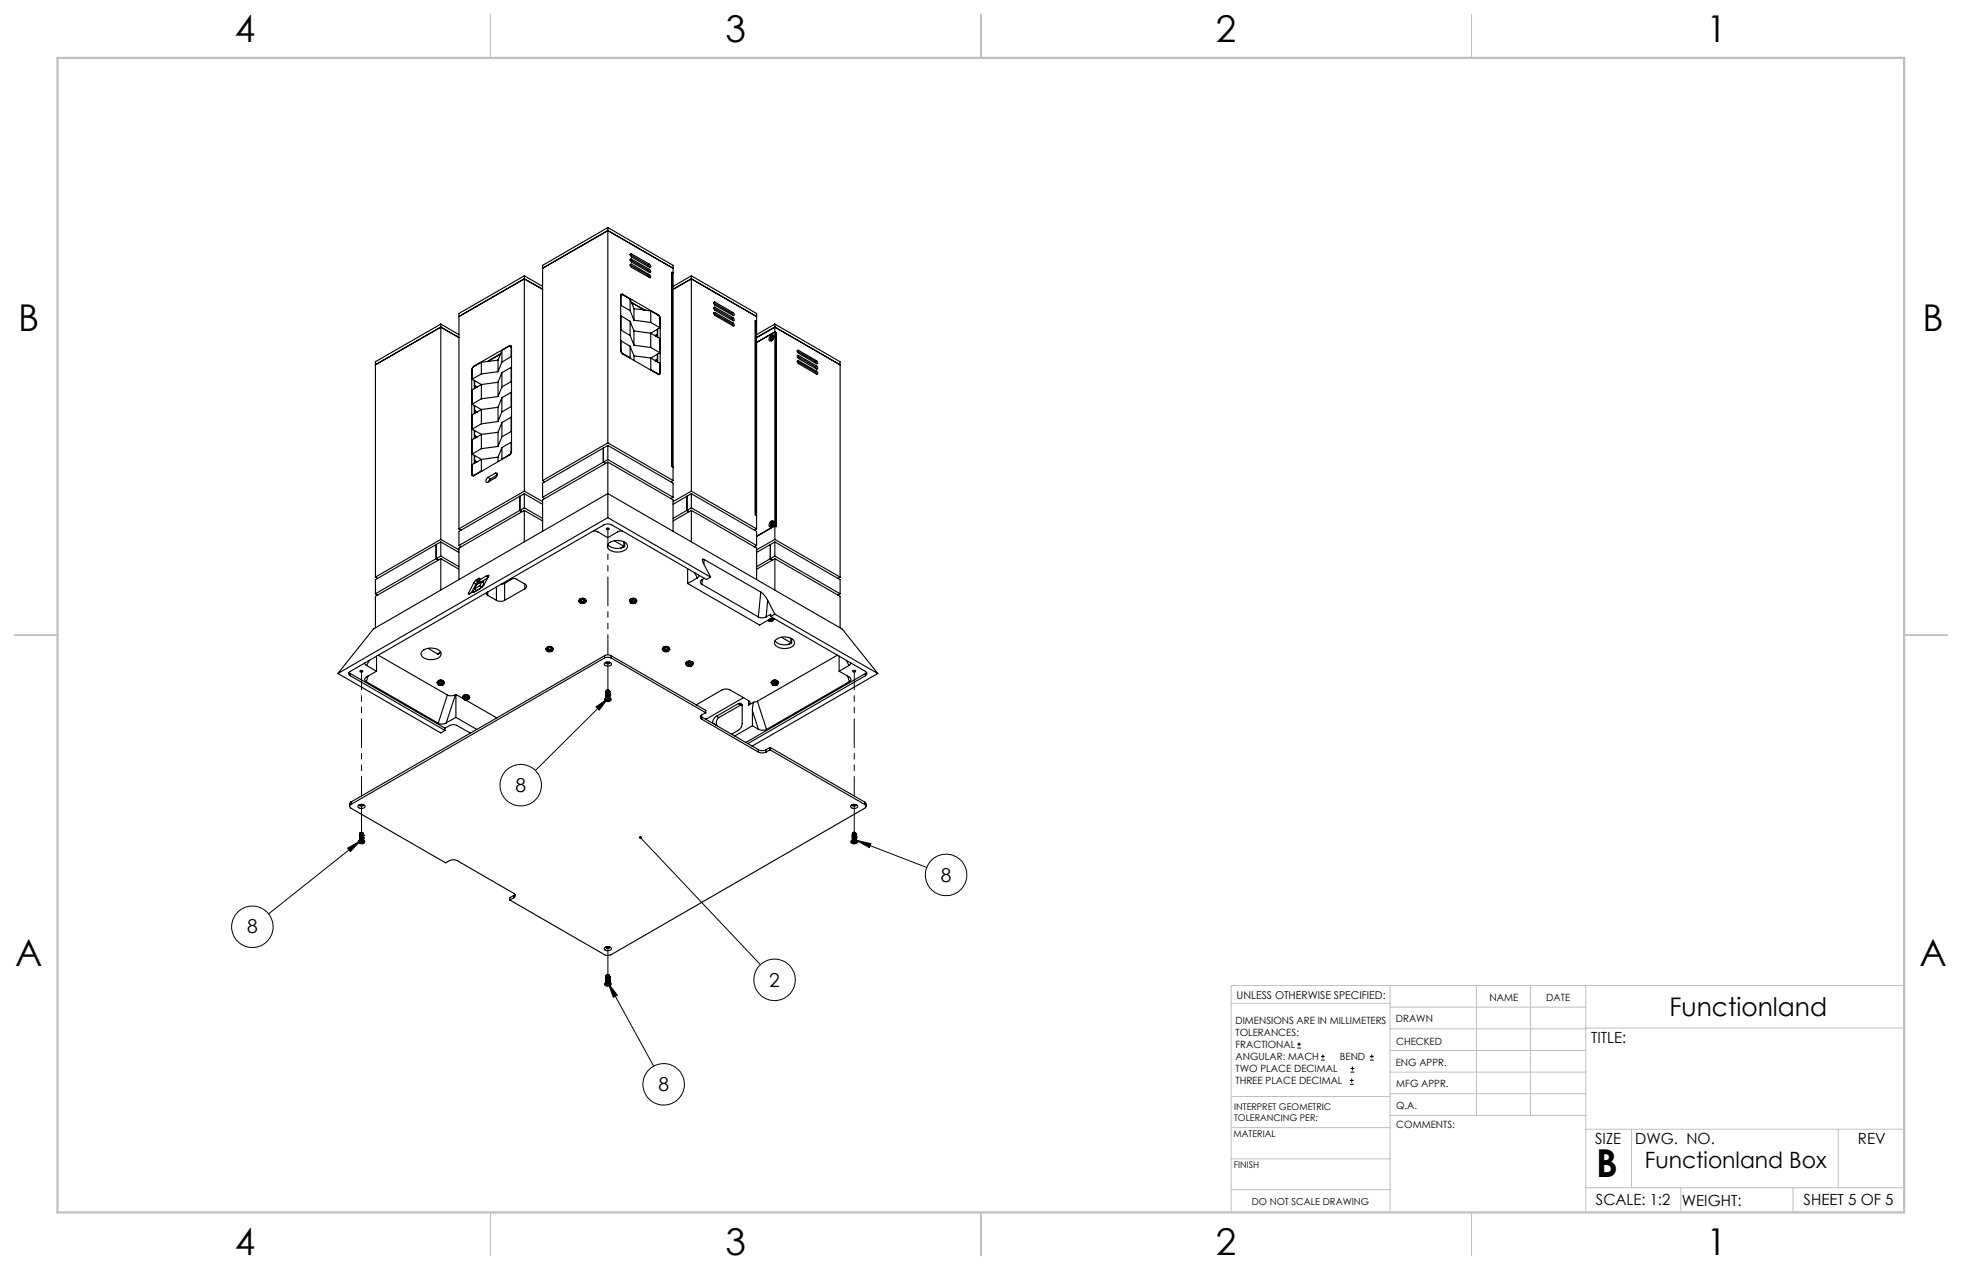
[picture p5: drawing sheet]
<svg xmlns="http://www.w3.org/2000/svg" width="432mm" height="279mm" viewBox="0 0 432 279" stroke-linecap="round" stroke-linejoin="round" font-family="sans-serif">
<g fill="none" stroke="#000" stroke-width=".22">
<path d="M131.2 155.5l2.6-1.8-1.9 2.5zM133.8 153.7l-16 15.8M76.5 186.6l2.8-1.6-2.2 2.4zM79.3 185l-20.2 16M140.9 184.3l26.5 27.9M188.5 184.9l15.5 6M188.5 184.9l3.2 .7-.4 .9zM133.9 216.4l10 18.2M133.9 216.4l2 2.5-.9 .5zM285.5 230.6h.8M285.5 229.7h.8M285.9 229.3v.9"/>
<path d="M290.7 233.2h.8M290.7 232.4h.8M291.1 232v.8M297.1 238.5h.8M297.1 237.7h.8M297.2 235.9h.9M297.2 235.1h.9M297.5 237.3v.8M297.6 234.6v.9M301.5 233.2h.8M301.5 232.4h.8M301.9 232v.8"/>
<circle cx="114.6" cy="172.7" r="4.6"/>
<circle cx="208.2" cy="192.5" r="4.6"/>
<circle cx="55.5" cy="203.9" r="4.6"/>
<circle cx="170.5" cy="215.6" r="4.6"/>
<circle cx="146.1" cy="238.5" r="4.6"/>
</g>
<g fill="none" stroke="#c0c0c0" stroke-width=".22">
<path d="M305.9 216.8v49.9M324.9 216.8v28.6M336.8 216.8v28.6M349 216.8v49.9M419.1 216.8h-148.1v49.9M271 220.7h34.9M305.9 231.1h43.1M305.9 226.3h43.1M305.9 221.6h43.1M305.9 235.9h43.1M349 226.2h70.1M271 255h34.9"/>
<path d="M271 248.1h35M271 241.2h35M305.9 240.6h43.1M306 245.4h43M349 248.4h70.1M359.1 248.4v12.9M404.6 248.4v12.9M271 261.7h34.9M349 261.3h70.1M369.9 261.3v5.4M394.6 261.3v5.4"/>
</g>
<path d="M108 3.2v9.5M215.9 3.2v9.5M323.8 3.2v9.5M3.1 139.7h9.6M419.1 139.7h9.5M108 266.7v9.6M215.9 266.7v9.6M323.8 266.7v9.6" fill="none" stroke="#c0c0c0" stroke-width=".25"/>
<path d="M12.7 12.7h406.4v254h-406.4z" fill="none" stroke="#c0c0c0" stroke-width=".5"/>
<path d="M140.8 183.9l.1 .4-.2-.3a.31 .31 0 0 0 .1 .5 .31 .31 0 0 0 .4-.2 .31 .31 0 0 0-.3-.4zM188.5 184.9l3.2 .7-.4 .9zM133.9 216.4l2 2.5-.9 .5zM76.5 186.6l2.8-1.6-2.2 2.4zM131.2 155.5l2.6-1.8-1.9 2.5z" fill="#000"/>
<g fill="none" stroke="#000" stroke-width=".25">
<path d="M119.4 59l14.4-8.3 14.3 8.3M133.8 50.1l-14.4 8.3v47.3M133.8 50.1v47.3M133.8 50.1l14.3 8.3v1.6M139 55.8l-.3 .2 .3 .5 3.9 2.3M139 57h-.2l-.1 .1 .2 .5 4 2.3M139 58.1h-.2l-.1 .2 .3 .5 3.9 2.3M139 55.8l3.9 2.3M139 57l3.9 2.3M139 58.1l3.9 2.3M139 58.1l-.3 .2 4 2.3M139 57l-.3 .1 4 2.3"/>
<path d="M139 55.8l-.3 .2 4 2.3M142.7 59.4l.2 .5M142.7 58.3l.2 .5M142.9 58.1l.3 .5-.3 .2M142.9 59.3l.3 .5-.1 .2-.2-.1M142.9 59.3l-.2 .1M142.9 58.1l-.2 .2M147.8 60l.3 .1v42.6M97 71.3v47.4M97 71.3l-14.4 8.3v47.4M97 71.3l4 2.3M101 74.3l-4-2.3-14.4 8.3"/>
<path d="M105.9 79.7v2.6M105.9 79.7l-1.5 .9M107.4 79.5l-1.5 .2M109.6 79.2v2.6M109.6 79.2l-2.2 .3M110.1 77.9l-2.7 1.6M110.1 77.9l-.5 1.3M110.2 77.8l-3 1.8M110.5 77.1v2.6M110.5 79.7l-.9 2.1M110.5 77.1l-.4 .8M112.1 76.1a.28 .28 0 0 1 .3-.1 .28 .28 0 0 1 .2 .3v23"/>
<path d="M112.1 76.1l-7.8 4.5M112.1 76.1h.1M112.4 76.2l.2 .1M112.5 76.4a.3 .3 0 0 0-.1-.2 .3 .3 0 0 0-.4 0l-1.5 .9M112.5 76.4v2.1M112.5 78.5l-2 1.2M112.5 78.5h.1M112.5 76.4l.1 .1M115.4 60.7l-14.4 8.3v47.3M115.4 60.7v47.4M115.4 60.7l4 2.3M119.4 63.6l-4-2.3-14.4 8.3"/>
<path d="M136.6 77l.1 .5 .3 .4M136.7 77l.1 .5 .3 .3M136.7 65.1a.25 .25 0 0 1 .1-.3 .25 .25 0 0 1 .3 .1l1.6 .9M136.7 75l2 1.2M136.7 65.1v2.1M136.7 69.5v3.1M136.7 75v2M136.7 75h-.1M136.7 72.6l2 1.2M136.7 69.5l2 1.2M136.7 69.5h-.1M136.7 72.6l-.1 .1"/>
<path d="M136.7 67.2h-.1M136.7 67.2l2 1.1M136.7 77h-.1M136.7 65.1l-.1 .1M136.8 64.8l-.2 .1M137 77.9l7.9 4.5a.26 .26 0 0 0 .3 0 .26 .26 0 0 0 .1-.3M137 64.7a.26 .26 0 0 0-.3 0 .26 .26 0 0 0-.1 .3v12M137 64.7l7.9 4.6M137 64.7l-.1 .1M137.1 77.8l1.6 .9M137.1 77.8l-.1 .1M138.7 65.8v2.5"/>
<path d="M138.7 70.7v3.1M138.7 76.2v2.5M138.7 78.7v.1M138.7 76.2l.8 2.1M138.7 73.8l.8 2.2M138.7 70.7l.8 2.1M138.7 68.3l.8 2.1M138.7 65.8l.3 .8M139 66.5l2.9 1.7M139 66.6h.1M139 66.6l2.7 1.6M139 66.6l.5 1.3"/>
<path d="M139.5 67.9v2.5M139.5 72.8v3.2M139.5 78.3v1M139.5 76l3.7 .4M139.5 78.3l3.7 .5M139.5 72.8l3.7 .5M139.5 70.4l3.7 .5M139.5 67.9l2.2 .3M141.7 68.2h.1M141.7 68.2l1.5 .2M142.7 60.6l.2 .5M142.9 60.4l.3 .5-.1 .2h-.2"/>
<path d="M142.9 60.4l-.2 .2M143.2 78.8l2 1.1v2.1a.25 .25 0 0 1-.1 .3 .25 .25 0 0 1-.3-.1M143.2 76.4l2 1.2M143.2 68.4v2.5M143.2 73.3v3.1M143.2 78.8v2.5M143.2 73.3l2 1.2v3.1M143.2 70.9l2 1.2M143.2 68.4l1.6 .9M144.5 79.3h.2M144.5 73.6v.2M144.5 79.1v.2"/>
<path d="M144.5 73.8l.2 .1M144.5 79.3l-.2 .1M144.5 73.8l-.2 .1M144.7 72.5v1.1M144.7 73.9v.3M144.7 77.9v1.1M144.7 79.3v.3M144.7 79l-.2 .1M144.7 73.6h-.2M144.7 77.9l-1.5 .9M144.7 72.5l-1.5 .8M144.7 79.3l-.3 .2"/>
<path d="M144.7 79l-.5 .3 .3-.2M144.7 73.9l-.3 .1M144.7 73.6l-.5 .2 .3-.2M144.7 72.4v1.8M144.7 77.9v1.8M144.8 69.3l.3 .3 .1 .5M144.9 69.3l.3 .3 .1 .5M144.9 69.3h-.1M145.2 77.6l-.5 .3M145.2 70.1v2M145.2 72.1l-.5 .4M145.3 70.1v12"/>
<path d="M145.3 70.1h-.1M148.1 60l-.3-.1v42.7l.3 .2v2.9M148.1 63.6l4.1-2.3 14.3 8.3M148.1 60v.1M152.2 60.7v47.4M152.2 60.7l14.3 8.3v1.7M152.2 60.7l-4.1 2.3M157.3 66.5l-.2 .1 .2 .5 4 2.3M157.3 67.6l-.2 .2 .1 .4 4.1 2.4M157.3 68.8l-.1-.1-.1 .2 .1 .4 4.1 2.4M157.3 66.5l4 2.3M157.3 68.8l4 2.2"/>
<path d="M157.3 67.6l-.2 .2 3.9 2.3M157.3 66.5l-.2 .1 3.9 2.3M157.3 67.6l4 2.3M157.3 68.8l-.2 .1 3.9 2.3M161 71.2l.3 .5M161 70.1l.3 .5M161 68.9l.3 .5M161.3 68.8l.3 .5-.1 .1h-.2M161.3 69.9l.3 .5-.3 .2M161.3 71l.3 .5-.1 .2h-.2M161.3 71l-.3 .2M161.3 69.9l-.3 .2"/>
<path d="M161.3 68.8l-.3 .1M166.2 70.6l.3 .2v42.5M166.5 74.3l4-2.3 14.4 8.3M166.5 70.7l-.3-.2v42.7l.3 .2v2.9M166.5 70.7h-.1M169.5 74l.6-.3a.79 .79 0 0 1 0 .9 .79 .79 0 0 1-.8 .3v-.4zM169.5 74.7l.1 .1M169.6 74.2v.2M169.6 74.2l.1 .1M169.6 74.4h.1M169.6 74.6l-.1 .1M169.6 74.6h.1"/>
<path d="M169.6 74.4l.2 .1M169.7 74.4l-.1 .2M169.7 74.4l.1 .1M169.7 74.3l.2 .1M169.7 74.6l-.2 .1M169.7 74.3v.1M169.7 74.3l.3 .2M169.8 74.2l-.1 .1M169.8 74.2l.2 .2M169.8 74.5l-.1 .1M169.8 74.5h.1M169.8 74.1v.1"/>
<path d="M169.8 74.1l.1 .1M169.9 74h.1M169.9 74.2l.1 .2M169.9 74l-.1 .1M170 74l-.1 .2M170 74.4l-.1 .1M170.3 74h.1M170.3 74l-.2 .6-.3 .4M170.5 71.3v1.7M170.5 73.1v42.5M170.5 71.3l14.4 8.3v47.4M170.5 73.1l.3 .1"/>
<path d="M170.5 73.1l-4 2.3M170.5 71.3l-4 2.3M170.5 73l.3 .2M170.5 73l-4 2.3M170.8 73.2v42.7l-.3-.2M170.8 73.2h-.1M175.8 78.2a.34 .34 0 0 0-.4 .3 .34 .34 0 0 0 .4 .4l3.9 2.3M175.8 79.4h-.3l.1 .5 4.1 2.4M175.8 77.1h-.3l.1 .5 4.1 2.4M175.8 77.1l3.9 2.3M175.8 79.4l3.9 2.3M175.8 78.2l-.3 .2 3.9 2.3"/>
<path d="M175.8 78.2l3.9 2.3M175.8 79.4l-.3 .1 3.9 2.3M175.8 77.1l-.3 .2 3.9 2.2M179.4 79.5l.3 .5M179.7 79.4l.3 .5-.1 .1h-.2M179.7 79.4l-.3 .1M103.8 81.4v23M103.8 81.4h.1M103.9 99.9l.6 .3M103.9 81.4v2M103.9 94.4l.6 .3M103.9 88.9l.6 .4"/>
<path d="M103.9 83.4l.6 .3M104.3 80.6l-.5 .8M104.3 80.6h.1M104.4 80.6l-.4 .5-.1 .3M104.4 83.7v1.8M104.4 89.2v1.8M104.4 94.7v1.8M104.5 83.7v1.2M104.5 85.2v.2M104.5 89.3v1M104.5 90.7v.2M104.5 94.7v1.1"/>
<path d="M104.5 96.2v.2M104.5 90.3l.1 .2M104.5 95.8l.1 .1M104.5 84.9h.1M104.5 94.7l1.4 .9M104.5 89.3l1.4 .8M104.5 96.2l.2 .1M104.5 95.8l.5 .3-.4-.2M104.5 83.7l1.4 .9M104.5 90.7l.2 .1M104.5 90.3l.5 .4-.4-.2M104.5 85.2l.2 .1"/>
<path d="M104.5 84.9l.5 .3-.4-.3M104.6 85.1l-.1 .1M104.6 84.9v.2M104.6 90.5v.1M104.6 95.9v.2M104.6 90.6l-.1 .1M104.6 96.1l-.1 .1M104.6 96.1l.2 .1M104.6 90.6l.2 .1M104.6 85.1l.2 .1M105.9 98.7l-2 1.2M105.9 84.6v3.1"/>
<path d="M105.9 90.1v3.1M105.9 95.6v3.1M105.9 84.6l-2 1.2v3.1M105.9 90.1l-2 1.2v3.1M105.9 95.6l-2 1.2v3.1M105.9 93.2l-2 1.2M105.9 87.7l-2 1.2M105.9 82.3l-2 1.1M109.6 84.1v3.1M109.6 89.6v3.1M109.6 95.1v3.1M109.6 98.2l-3.7 .5"/>
<path d="M109.6 95.1l-3.7 .5M109.6 92.7l-3.7 .5M109.6 89.6l-3.7 .5M109.6 87.2l-3.7 .5M109.6 84.1l-3.7 .5M109.6 81.8l-3.7 .5M110.5 82v3.1M110.5 87.5v3.1M110.5 93v3.1M110.5 98.5v2.5M110.5 98.5l-.9 2.1M110.5 96.1l-.9 2.1"/>
<path d="M110.5 93l-.9 2.1M110.5 90.6l-.9 2.1M110.5 87.5l-.9 2.1M110.5 85.1l-.9 2.1M110.5 82l-.9 2.1M112.5 99.3l-.1 .4-.4 .4M112.5 97.3l-2 1.2M112.5 80.8v3.2M112.5 86.3v3.1M112.5 91.8v3.1M112.5 97.3v2M112.5 97.3h.1"/>
<path d="M112.5 91.8l-2 1.2M112.5 94.9l-2 1.2M112.5 94.9l.1 .1M112.5 91.8h.1M112.5 86.3l-2 1.2M112.5 89.4l-2 1.2M112.5 86.3l.1 .1M112.5 89.4l.1 .1M112.5 80.8l-2 1.2M112.5 84l-2 1.1M112.5 80.8l.1 .1M112.5 84h.1"/>
<path d="M112.5 99.3h.1M112.6 99.3l-.1 .4-.4 .4M132.8 98.6l-13.4 7.7v3.1M132.8 98.6v3.1M133.8 98v3.1M133.8 98l14.3 8.3v3.1M133.8 97.4l-14.4 8.3M133.8 97.4l14.3 8.3M133.8 98l-1 .6M143 81.3h.2M143.2 81.3l1.6 .9M144.8 82.2l-.1 .1"/>
<path d="M145.1 82.3l-.2 .1M145.3 82.1l-.1 .1M179.4 81.8l.3 .5M179.4 80.7l.3 .5M179.7 80.5a.34 .34 0 0 1 .3 .3 .34 .34 0 0 1-.3 .4M179.7 81.7l.3 .4-.1 .2h-.2M179.7 81.7l-.3 .1M179.7 80.5l-.3 .2M96 119.8l-13.4 7.7v3.1M96 119.8v3.1M97 119.2v3.1M97 118.7l-14.4 8.3"/>
<path d="M97 118.7l4 2.3M97 119.2l-1 .6M97 119.2l4 2.3M101 116.3l.5 .3M103.8 104.4a.28 .28 0 0 0 .1 .3 .28 .28 0 0 0 .4 0M103.8 104.4l.1 .1M104 104.6l.2 .1M104.4 104.5v.1M104.4 100.2v1.8M104.5 100.2v1.1M104.5 101.6v.3M104.5 101.3l.1 .1"/>
<path d="M104.5 100.2l1.4 .9M104.5 101.6l.2 .2M104.5 101.3l.5 .3-.4-.2M104.6 101.4v.2M104.6 101.6h-.1M104.6 101.6l.2 .1M105.9 101.1l-2 1.1v2.1a.28 .28 0 0 0 .1 .3 .28 .28 0 0 0 .4-.1M105.9 103.6l-1.5 .9M105.9 101.1v2.5M106.1 103.6h-.2M107.4 105l.6 .4M108 105.4l-.5 .6"/>
<path d="M109 104.1h.3l.2 .3-.3 .6-1.8 1.1h-.3l-.1-.5 .4-.6M109 104.1l-1.6 .9M109 104.1l.5 .3M109.4 104.5l-1.4 .9M109.6 100.6v1M109.6 100.6l-3.7 .5M110.5 101l-.1 .1M112 100.1l-1.5 .9M112 100.1h.1M112.1 100.1l-7.8 4.6M114.4 109.2l-13.4 7.7v3.1M114.4 109.2v3.1"/>
<path d="M114.4 112.3l.5 .3M114.4 112.3l-13.4 7.7M115.4 112.3l-14.4 8.3v6.9M115.4 108.6v3.1M115.4 112.3v6.9M115.4 112.3l4 2.3M115.4 108.1l-14.4 8.2M115.4 108.1l4 2.2M115.4 108.6l-1 .6M115.4 111.7l-1 .6M115.4 111.7l4 2.4M115.4 108.6l4 2.3"/>
<path d="M119.4 105.7l.5 .3M119.4 109.4l.5 .3M130.6 116.8l1 .2 2.2 1.3 2.1-1.3 1-.2M132.8 101.7l-13.4 7.7M132.8 101.7l.5 .3M133.5 116.3a.28 .28 0 0 1 .3-.1 .28 .28 0 0 1 .2 .3h-.5zM133.8 101.7l-14.4 8.3v6.9M133.8 101.7v12.2M133.8 101.7l14.3 8.3v6.9M133.8 101.1l14.3 8.3M133.8 101.1l-1 .6M133.8 113.9l22.6 13.1"/>
<path d="M133.8 113.9l-59.4 34.3M133.9 119.5a3.1 3.1 0 0 1 4.1 .3 1.11 1.11 0 0 1-1 1.5 2.92 2.92 0 0 1-3.3-.8v-.7zM135.2 119l2.1 1.2M137.3 119.2v1M137.5 119.3v1a3 3 0 0 1-3.7-.5M147.8 102.6l.3 .1M148.1 105.7l-.5 .3M148.1 109.4l-.5 .3M148.1 102.7v.1M151.2 112.3l.5 .3M151.2 109.2v3.1M151.2 109.2l-3.1 1.7"/>
<path d="M151.2 112.3l-3.1 1.8M152.2 112.3l14.3 8.3v6.9M152.2 108.1l14.3 8.2M152.2 111.7l14.3 8.3M152.2 108.6l14.3 8.3v3.1M152.2 111.7l-1 .6M152.2 108.6l-1 .6M152.2 108.6v3.1M152.2 112.3v6.9M152.2 112.3l-4.1 2.3M152.2 108.1l-4.1 2.2M166.2 113.2l.3 .1"/>
<path d="M166.5 113.3h-.1M166.5 116.3l-.5 .3M169.5 115.6h.1M169.5 119.8v3.1M169.6 115.1v.2M169.6 115.1h.2M169.6 115.1l.1 .1M169.6 115.3h.1M169.6 115.5l-.1 .1M169.6 115.5h.1M169.6 115.3l.2 .1M169.7 115.3l-.1 .2"/>
<path d="M169.7 115.3l.1 .1M169.7 115.1l.2 .2M169.7 114.7l.4-.2a.8 .8 0 0 1 .1 1 .8 .8 0 0 1-.9 .3v-.7zM169.7 115.2v.1M169.7 115.2l.2 .1M169.8 115.1l.2 .2M169.8 115.4l-.3 .2M169.8 115v.1M169.8 115h.1M169.9 114.8l.1 .1M169.9 114.8l-.1 .2M169.9 115.3h.1"/>
<path d="M170 114.9l-.1 .2 .1 .2M170 115.3l-.2 .1M170.3 114.9h.1M170.3 114.9l-.2 .6-.3 .4M170.5 115.7v3M170.5 119.2v3.1M170.5 118.7l14.4 8.3M170.5 115.6l.2 .3M170.5 119.2l-4 2.3M170.5 119.2l14.4 8.3v3.1M170.5 115.6l-4 2.4M170.5 115.7l-4 2.3"/>
<path d="M170.5 118.7l-4 2.3M82.6 127l.5 .2M82.6 130.6l.5 .3M96 122.9l.5 .3M96 122.9l-13.4 7.7M97 122.9l-14.4 8.3v6.9M97 122.9v6.9M97 122.9l4 2.3M97 122.3l-1 .6M97 122.3l4 2.4M101 120l.5 .3M103.1 130.5l.2 .2"/>
<path d="M104.1 130.1l.1 .2 .2-.1M104.1 130.1l.2 .2M104.2 130l-.8 .6-.3 .1v-.2M104.2 130l-.1 .1M104.2 130l.2 .2M104.3 130.2h.1M104.3 128.1l-1.2 2.4M104.3 128.1l.4 .5M104.7 128.6l-.9 1.8M104.7 127.7l-.4 .4M104.7 127.7l.4 .4M105 127.5l-.3 .2"/>
<path d="M105 127.5l.3 .4M105.1 128.1l-.4 .5M105.3 127.9l-.2 .2M105.3 127.2l-.3 .3M105.3 128.4l.2-.3-.4 .2v.2M105.3 127.2h.2M105.3 127.2l.2 .3M105.5 127.2l.1 .2-.2 .2M105.5 127.2l.1 .2M105.6 127.8l-.3 .1M105.6 128.9l.3 .4M105.6 128.9l-1.1 .6"/>
<path d="M105.8 129.4l-1.4 .8M105.8 129.4l-1 .6-.3-.5M106.1 127.9l.4 .4-.5 .9M106.1 127.9l-.5 1M106.1 127.9l-1.1 .7-.5 .9M106.2 128l.3-.1-.2 .2M107 126.7l-1.6 .9M107 126.7l.4 .4M107.1 130.4l.1 .3M107.2 130.7l.2 .3M107.2 130.3v.4M107.2 126.6l-.2 .1"/>
<path d="M107.2 126.6l.3 .3M107.3 127.2l-1.5 .9-.4-.5M107.4 131l1.9 1.1M107.4 130.2v.8M107.5 126.6l.1 .1-1.1 2.1-.7 .6M107.5 126.6h-.3M107.5 126.6l.1 .1M109.3 132.1a2.02 2.02 0 0 0 1.8 0M109.3 129.1v3M111.1 128.3l-.9 .3M111.1 128.3v3.8M112.5 127.2l1 .1 2 1.2"/>
<path d="M112.9 127.2l-1.8 1.1M115.5 128.5a.55 .55 0 0 1 .4 .5 .55 .55 0 0 1-.4 .5M115.5 129.5l-4.4 2.6M115.5 128.5v1M127.5 131.9a.9 .9 0 0 1 1.5 .4 .95 .95 0 0 0-1.6 0zM127.5 132.2l.7-.3a.54 .54 0 0 1 .7 .6l-.6 .3a.66 .66 0 0 1-.8-.6zM127.7 131.8l.5-.2 .6 .2M127.9 132.5h.1M127.9 132.7h.2M127.9 132.2l.3 .2M127.9 132.2l-.2 .1 .2 .2M127.9 132.5l-.2 .1 .2 .1"/>
<path d="M127.9 132.2v.3M128 132.3h.1M128 132.2l-.1 .3M128 132.3l-.1 .4M128.1 132.3v.4M128.1 132.7h.1M128.2 132.7h.1M128.2 132.4v.3M128.3 132.7h.2M128.3 132.3l-.1 .1M128.3 132.3v.4M128.4 132.3h.1"/>
<path d="M128.4 132.3l.1 .4M128.4 132.2l.1 .3M128.5 132.5l.2 .1-.2 .1M128.5 132.2l.2 .1-.2 .2M128.5 132.2l-.2 .1M128.5 132.2v.3M128.5 132.5h.1M137.3 120.2l-.7 .4M138.6 131.9a.87 .87 0 0 1 1.5 .4 .92 .92 0 0 0-1.6 0zM138.6 132.2l.7-.3a.54 .54 0 0 1 .8 .6l-.6 .3a.65 .65 0 0 1-.9-.6zM138.8 131.8l.5-.2 .6 .2M139 132.5h.1"/>
<path d="M139 132.2v.3M139.1 132.7h.1M139.1 132.5l-.2 .1 .2 .1M139.1 132.3h.1M139.1 132.2v.3M139.1 132.3v.4M139.2 132.3h-.1M139.2 132.3v.4M139.2 132.7h.1M139.3 132.7h.2M139.3 132.4l-.3-.2-.1 .1 .1 .2M139.3 132.4v.3"/>
<path d="M139.5 132.7h.1M139.5 132.3l-.2 .1M139.5 132.3v.4M139.5 132.3h.1M139.6 132.3h.1M139.6 132.3v.4M139.6 132.2v.3M139.6 132.5l.2 .1-.2 .1M139.6 132.2l.2 .1-.1 .2M139.6 132.2l-.1 .1M139.6 132.2l.1 .3M139.7 132.5h-.1"/>
<path d="M151.3 128.4l15.9 9.1 2.1-1.2 1-.2a.71 .71 0 0 1-1.1 .5l-.1-.1M151.3 125.1v3.3M152.9 126l.6 1.1M153.5 127.1l-2.2 1.3M153.9 126.6l-.4 .5M154.5 128.6l12.4 7.1M154.6 127.5l-.1 1.1M155 123.1l-.4-.1 .1 .6 1.7 3.4M155 123.1l12.4 7.1M155 123.1l-.1 .9M155 127.2l-.5 .4a.52 .52 0 0 0-.4 .5 .52 .52 0 0 0 .4 .5M156.4 127l-.9 .5-20.9-12a1.8 1.8 0 0 0-1.7 0l-55.8 32.2a.5 .5 0 0 0-.4 .5 .5 .5 0 0 0 .4 .5"/>
<path d="M166.5 120l-.5 .3M166.9 135.7a1.87 1.87 0 0 0 1.7 0M167.4 130.2l.8 .8 .7 1.1M167.4 130.2l-.5 5.5M168.9 132.1l1.6 3M168.9 132.1l-.3 3.6M169 136.5h.1M169.1 136.5l.2 .1M169.3 136.3v.1M169.3 136.3h.1M169.3 136.6h.2M169.3 136.4l-.2 .1"/>
<path d="M169.3 136.3v.3M169.5 136.6h.1M169.5 122.9l.5 .3M169.5 122.9l-3 1.8M169.6 136.6h.1M169.6 136.2h-.1v.4M169.6 136.2v.4M169.6 135.6l20.9 12.1a.52 .52 0 0 1 .3 .5 .52 .52 0 0 1-.3 .5M169.6 135.6v-.5l-1 .6M169.7 136.6h.2M169.7 136.2h-.1M169.7 136.2v.4"/>
<path d="M169.7 136.2h.1M169.8 136.1l-.1 .1M169.8 136.2l.1 .4M169.8 136.2h.1M169.9 136.4l.1 .1-.1 .1M169.9 136.3v.1M169.9 136.3v-.2v.3M169.9 136.1l.1 .1-.1 .1M170.4 136.1h.1M170.5 122.9v6.9M170.5 122.9l14.4 8.3v6.9M170.5 122.3l-1 .6"/>
<path d="M170.5 122.3l14.4 8.3M170.5 122.9l-4 2.3M170.5 135.1l22.7 13.1M170.5 135.1l-.9 .5M184.9 130.6l-.5 .3M184.9 127l-.5 .2M74.4 148.2l7.8-9.8 51.6-29.8 51.5 29.8 7.9 9.8M74.4 148.2l22.6 13.1 .9-.6M76.8 147.9l.3 .3M77.1 148.7l20.8 12M77.1 148.2l20.8 12M77.1 148.2v.5"/>
<path d="M79.2 147.6a.29 .29 0 0 1 .4-.1 .29 .29 0 0 1 .2 .3h-.5zM80.3 145.8l.4 .6M80.6 150l15.8 9.1M80.7 146.4l2.2 1.3M81 148.7l-.4 1.3M81.3 145.3l-.6 1.1M82.9 147.7l-2.2 1.2a.57 .57 0 0 0-.4 .5 .57 .57 0 0 0 .3 .6M82.9 144.4v3.3M83.3 144.1l15.2 8.8M93 143.2a2.97 2.97 0 0 1 4 .3 1.11 1.11 0 0 1-1 1.5 2.88 2.88 0 0 1-3.3-.8l-.1-.3zM94.2 142.6l2.1 1.3 .7-.4M96.3 150a.86 .86 0 0 1 .8-.4 .86 .86 0 0 1 .7 .6 .92 .92 0 0 0-1.6 0z"/>
<path d="M96.5 150.7h1M96.5 149.7l.5-.1 .6 .2M96.5 150.7l-.2-.2a.69 .69 0 0 1 .7-.6 .69 .69 0 0 1 .7 .6l-.2 .2M96.5 150.6l.2 .1M96.5 149.8h.1M96.7 150.5v.1M96.7 150.2v.3M96.7 150.7h.2M96.7 150.6h-.2M96.7 150.3h.1M96.8 150.2l-.1 .4M96.8 150.3l-.1 .4"/>
<path d="M96.8 150.3h.1M96.9 150.3v.4M97 143.4l-.6 .5v-.1M97 150.7h-.1M97 150.7h.1M97 150.4l-.3-.2-.2 .1 .2 .2M97 150.4v.3M97.1 150.7h.2M97.1 150.3v.4M97.2 150.3h.1M97.2 150.2l.1 .4M97.2 150.3l.1 .4"/>
<path d="M97.3 150.2l.2 .1-.2 .2M97.3 150.2l-.3 .2M97.3 150.6h.2M97.3 150.2v.3M97.3 150.5v.1M97.5 150.6l-.2 .1M98.2 159a1.89 1.89 0 0 1-1.8 .1M98.5 152.9l-2.1 6.2M100.2 152.9l-.8 .2-.9-.2M100.2 152.9l-2 6.1M100.3 157.8l-2.1 1.2M100.3 157.8l4.7 2.7"/>
<path d="M100.3 152.8l1.5 .8M100.3 152.8l-.1 .1M100.3 152.8v5M102 153l.6-.1a.64 .64 0 0 1 .8 .6 .92 .92 0 0 0-1.6 0zM102 153.2l.6-.1a.67 .67 0 0 1 .7 .5 .89 .89 0 0 1-1.5 0zM102.1 152.9l.5-.1 .6 .2M102.1 153h.1M102.2 153.7l.1 .1M102.3 153.4l-.1 .3M102.3 154h.2M102.3 153.4l.3 .2M102.3 153.4l-.2 .1 .1 .2"/>
<path d="M102.3 153.8h-.2l.2 .2M102.3 153.5v.1M102.3 153.4v.4M102.3 153.6v.4M102.4 153.5l-.1 .1M102.4 153.6l.1 .4M102.4 154l6.9 3.9M102.6 153.9l-.1 .1M102.6 153.9l.1 .1M102.6 153.6v.3M102.7 154h.1M102.7 153.6l.2-.2 .1 .1-.1 .2"/>
<path d="M102.7 153.6h-.1M102.7 153.6v.4M102.7 153.5l.1 .1M102.8 153.4v.4M102.8 153.6v.4M102.8 153.8h.2l-.2 .2M102.8 153.5v.1M102.9 153.4v.3M102.9 153.7l-.1 .1M120.2 142.6a.87 .87 0 0 1 1.5 .3 .92 .92 0 0 0-1.5 0zM120.3 142.8l.4-.3 .8 .1a.49 .49 0 0 1 0 .6 .49 .49 0 0 1-.5 .2 .58 .58 0 0 1-.7-.6zM120.4 142.3l.6-.1 .5 .2"/>
<path d="M120.5 142.3l-.1 .1M120.7 143.1v.1M120.7 142.8v.3M120.7 143.3h.2M120.7 142.8l.3 .2M120.7 142.8l-.2 .1 .2 .2M120.7 143.2h-.2l.2 .1M120.7 142.9h.1M120.7 142.8v.4M120.7 142.9v.4M120.8 142.9h-.1M120.8 142.9l.1 .4"/>
<path d="M120.9 143.3h.1M121 143.3h.1M121 143v.3M121.1 143.3h.1M121.1 142.9l-.1 .1M121.1 142.9v.4M121.1 142.9h.1M121.2 142.8v.4M121.2 142.9v.4M121.2 142.9h.1M121.2 143.2h.2l-.2 .1M121.2 142.8l.2 .1-.1 .2"/>
<path d="M121.2 142.8l-.1 .1M121.2 142.8l.1 .3M121.3 143.1l-.1 .1M133 145.9l.5-.2h.6l.5 .4a.95 .95 0 0 1-1.6 0zM133.1 144.7l.5-.1 .9 .1M133.1 144.3a1.5 1.5 0 0 1 1.4 0M133.1 144.7l-55.9 32.3M133.1 144.3v.4M133.1 144.3l-55.9 32.2M133.1 153.7l.8-.2a.55 .55 0 0 1 .6 .5 .85 .85 0 0 1-1.5-.2zM133.2 153.6l.5-.2 .6 .2M133.4 153.1h.1"/>
<path d="M133.4 153h.1M133.4 152.6h.1M133.4 152.2h.1M133.4 145.7l.4 .1 .4-.1a.41 .41 0 0 1-.4 .4 .41 .41 0 0 1-.4-.4zM133.4 152.3v.1M133.4 152.5h.1M133.4 152.7v.1M133.4 153.9h.1M133.4 152.2a.43 .43 0 0 1 .4-.2 .43 .43 0 0 1 .4 .2l-.1 .1M133.4 152.7a.43 .43 0 0 1 .8 .1 .43 .43 0 0 0-.4-.2 .43 .43 0 0 0-.4 .3zM133.4 152.3a.43 .43 0 0 1 .8 .1 .44 .44 0 0 0-.8 .1zM133.4 152.2a.45 .45 0 0 1 .8 .1 .43 .43 0 0 0-.4-.2 .43 .43 0 0 0-.4 .3z"/>
<path d="M133.5 153.5a.36 .36 0 0 1 .3-.3 .36 .36 0 0 1 .3 .3M133.5 151.9h.1M133.5 153.9l.1 .1M133.5 153.8l-.1 .1M133.5 151.9l-.1 .3M133.5 151.9a.32 .32 0 0 1 .4-.1 .32 .32 0 0 1 .2 .3M133.5 151.9l-.1 .1M133.5 153.8h.2M133.5 153.8v.1M133.6 151.8h.1M133.6 151.8l.4 .1M133.6 151.8h.2l-.3 .1"/>
<path d="M133.6 153.8l.1 .3M133.6 154l.1 .1M133.6 151.8v.1M133.7 154.1l.1 .1M133.7 154h.1M133.7 153.7v.1M133.7 154l.1 .2M133.8 153.7h.1l.1 .2M133.8 153.7l-.1 .3M133.8 153.7v.4M133.8 154.1v.1M133.8 154v.1"/>
<path d="M133.8 154h.4M133.9 153.7l-.1 .3M134 153.9l.2 .1M134 153.9v.1M134.1 153.4a.34 .34 0 0 0-.4-.3 .34 .34 0 0 0-.2 .5M134.2 152.2h.1M134.2 152.5h.1M134.2 152.7h.1M134.2 152.9h.1M134.2 153.1h.1M134.2 153.2a.43 .43 0 0 0-.4-.2 .43 .43 0 0 0-.4 .3 .36 .36 0 0 1 .4-.3 .36 .36 0 0 1 .3 .3M134.2 153.1a.46 .46 0 0 0-.8 0"/>
<path d="M134.2 152.9a.46 .46 0 0 0-.8 .1M134.2 152.7a.43 .43 0 0 0-.4-.2 .43 .43 0 0 0-.4 .3M134.2 152.5a.46 .46 0 0 0-.8 .1M134.2 152.2a.43 .43 0 0 0-.4-.3 .43 .43 0 0 0-.4 .3M134.2 153.1a.43 .43 0 0 0-.4-.2 .43 .43 0 0 0-.4 .2M134.2 153.3a.39 .39 0 0 0-.5-.2 .39 .39 0 0 0-.3 .4M134.2 153.3v.1M134.2 153.9v.1M134.5 144.7l20.8 12.1M134.5 144.3v.4M134.5 144.3l20.8 12v.5M145.8 142.6a.9 .9 0 0 1 1.6 .3 .95 .95 0 0 0-1.6 0z"/>
<path d="M145.9 142.8l.7-.3 .5 .1a.43 .43 0 0 1 .1 .5 .43 .43 0 0 1-.5 .3 .62 .62 0 0 1-.8-.6zM146.1 142.4l.5-.2 .5 .2M146.3 143.1v.1M146.3 143.3h.2M146.3 142.8l.2 .1M146.3 142.8l-.2 .1 .2 .2M146.3 143.2h-.2l.2 .1M146.3 142.8v.3M146.3 142.9h.1M146.3 142.8v.4M146.4 142.9l-.1 .4M146.4 142.9h.1"/>
<path d="M146.5 143.3h.1M146.5 142.9l.1 .1M146.5 142.9v.4M146.6 143.3h.1M146.6 143v.3M146.7 143.3h.2M146.7 142.9v.4M146.8 142.9h.1M146.8 142.9l.1 .4M146.8 142.8l.1 .4M146.9 143.2h.2l-.2 .1M146.9 142.8l.2 .1-.2 .2"/>
<path d="M146.9 142.8l-.3 .2M146.9 142.8v.3M146.9 143.1v.1M151 145.8a.9 .9 0 0 1 1.5 .3 .92 .92 0 0 0-1.6 0zM151 146a.77 .77 0 0 1 .8-.3 .77 .77 0 0 1 .6 .6l-.6 .3a.62 .62 0 0 1-.8-.6zM151.2 145.6l.5-.2 .6 .2M151.2 145.6h.1M151.4 146.3v.1M151.4 146.5h.2M151.4 146l.2 .2M151.4 146l-.2 .1 .2 .2M151.4 146.4h-.2l.2 .1"/>
<path d="M151.4 146v.3M151.4 146.1l.1 .1M151.4 146v.4M151.5 146.2l-.1 .3M151.6 146.1l-.1 .1M151.6 146.5h.1M151.6 146.2h.1M151.6 146.2v.3M151.7 146.5h.1M151.7 146.2l.4-.2 .1 .1-.2 .2M151.7 146.2v.3M151.8 146.5h.2"/>
<path d="M151.9 146.2l-.1 .3M151.9 146l.1 .4M151.9 146.2l.1 .3M152 146.4h.2l-.2 .1M152 146.1l-.1 .1M152 146.3v.1M152 146v.3M152.3 145.6l.3 .1-.1 .3M154.2 157.5l.3 .3M154.5 158.3l12.4 7.2M154.5 157.8v.5M154.5 157.8l12.4 7.1"/>
<path d="M155.3 156.8l-.8 .5a.52 .52 0 0 0-.4 .5 .52 .52 0 0 0 .4 .5M155.4 158.2l-.1 .1M155.4 158.2v.1M156.8 159v.1M156.8 159l.9 .6M157.7 157.6a1.88 1.88 0 0 0-.9 1.4M157.7 157.6l.5 .3M157.7 159.6l.1 .1M158.2 157.9a1.61 1.61 0 0 0-.5 1.7M162.5 154.8a.51 .51 0 0 1 .6-.1 .51 .51 0 0 1 .2 .6v3.9a1.87 1.87 0 0 1-.8 1.5l-1.5 .8M162.5 154.8l-4.8 2.8M162.5 154.8l.5 .3"/>
<path d="M163 155.1l-4.8 2.8M163.3 155l-.3 .1M163.6 153.5l-8.2 4.7M164.7 154.1a.52 .52 0 0 1 .4 .5 .52 .52 0 0 1-.4 .5M164.7 154.1l-4.1-2.3a2.12 2.12 0 0 0-1.7 0l-5.7 3.3M164.7 154.1v1M165.6 159.7l-3.9 2.2M165.6 159.7l1.3 .7M165.6 156.4l1.3 4M165.6 156.4v3.3M165.9 154.5l-.3 1.9M165.9 154.5l-1.2 .6"/>
<path d="M166.7 154.3l-.8 .2M166.7 154.3l2 6.2M169.8 150a.88 .88 0 0 1 .9-.4 .88 .88 0 0 1 .6 .6 .95 .95 0 0 0-1.6 0zM170 150.7h1M170 149.7l.5-.1 .6 .2M170 150.6l.3 .1M170 150.7l-.2-.3a.86 .86 0 0 1 1.5 0l-.3 .3M170.1 149.8h-.1M170.2 150.5l.1 .1M170.3 150.6h.1M170.2 150.6h-.2M170.3 150.7h.1"/>
<path d="M170.3 150.2l.2 .2M170.3 150.2l-.3 .1 .2 .2M170.3 150.2l-.1 .3M170.3 150.3h.1M170.3 150.2v.4M170.3 150.3v.4M170.4 150.3h-.1M170.4 150.3v.4M170.5 150.7h-.1M170.5 150.7h.1M170.5 150.4v.3M170.6 150.7h.2"/>
<path d="M170.7 150.3l-.1 .4M170.7 150.3h.1M170.7 140.8a3 3 0 0 1 4.1 .3 1.34 1.34 0 0 1-1.6 1.5 2.68 2.68 0 0 1-2.7-.9v-.6zM170.8 150.3h.1M170.8 150.2v.4M170.8 150.3v.4M170.8 150.2l.2 .1-.1 .2M170.8 150.2l-.3 .2M170.8 150.2l.1 .3M170.9 150.6h.1M170.9 150.5l-.1 .1M171 150.6l-.2 .1"/>
<path d="M172 140.2l2.1 1.2M174.1 141.4l-.7 .4M174.1 140.4v1M174.2 140.5v1a3.1 3.1 0 0 1-3.6-.5M184.3 144.1l-17.6 10.2M184.7 147.7l2.1 1.2a.57 .57 0 0 1 .5 .5 .57 .57 0 0 1-.4 .6M184.7 144.4v3.3M186.3 145.3l.5 1.1M186.5 148.7l.4 1.3M186.8 146.4l-2.1 1.3M186.9 150l-18.2 10.5M187.3 145.8l-.1 .3-.4 .3"/>
<path d="M187.7 147.6a.29 .29 0 0 1 .3-.1 .29 .29 0 0 1 .2 .3h-.5zM190.5 148.2l-26.4 15.1M190.5 148.7l-25.9 14.9M190.5 148.2v.5M190.7 147.9l-.2 .3M193.2 148.2l-27.7 15.9M77.2 177a.43 .43 0 0 0-.3 .4 .43 .43 0 0 0 .3 .4l20.9 12 .8-.5a2.12 2.12 0 0 1 1.7 0l12.5 7.2a.52 .52 0 0 1 .3 .5 .52 .52 0 0 1-.3 .5M77.2 176.5l-.3 .3v.6M77.2 176.5v.5M78.8 177.2l.8-.2a.67 .67 0 0 1 .8 .4 .95 .95 0 0 1-1.7 0zM79.2 177l.2 .1 .5-.1a.39 .39 0 0 1-.3 .3 .39 .39 0 0 1-.4-.3zM97.9 160.2l1.2-.7h1.2l3.2 1.8"/>
<path d="M97.9 160.2v.5M166.9 165.5a1.8 1.8 0 0 0 1.7 0M166.9 164.9a1.8 1.8 0 0 0 1.7 0M166.9 160.4a2.19 2.19 0 0 0 1.8 .1M166.9 164.9v.6M168.6 164.9v.6M169.5 165l20.8 12M169.5 165l-.9 .5M169.5 164.4v.6M169.5 164.4l20.8 12.1M169.5 164.4l-.9 .5M187.3 177.2l.7-.2a.56 .56 0 0 1 .7 .6l-.4 .2h-.6l-.4-.2z"/>
<path d="M187.6 177l.2 .1 .6-.1a.39 .39 0 0 1-.4 .3 .39 .39 0 0 1-.4-.3zM190.3 177a.43 .43 0 0 1 .3 .4 .43 .43 0 0 1-.3 .4l-55.8 32.2a1.5 1.5 0 0 1-1.4 0l-20.9-12M190.3 176.5l.3 .4v.5M190.3 176.5v.5M78.8 185l.8-.2 .7 .3a.77 .77 0 0 1-.7 .6 .77 .77 0 0 1-.8-.5zM79.2 184.6h.1M79.2 184.3h.1M79.2 184.1h.1M79.2 183.9h.1M79.2 183.7h.1M79.2 183.6h.1M79.2 184h.1"/>
<path d="M79.2 184.4h.1M79.2 184.4a.43 .43 0 0 1 .7 .1 .43 .43 0 0 0-.4-.2 .43 .43 0 0 0-.3 .2zM79.2 183.9a.43 .43 0 0 1 .7 0 .43 .43 0 0 0-.4-.2 .43 .43 0 0 0-.3 .3zM79.2 183.3a.33 .33 0 0 1 .4-.2 .33 .33 0 0 1 .2 .5l.1-.1a.37 .37 0 0 0-.4-.3 .37 .37 0 0 0-.3 .3zM79.3 183.9h.4l.2 .2a.44 .44 0 0 0-.7 0zM79.3 183.4l.4-.1 .2 .3a.43 .43 0 0 0-.4-.3 .43 .43 0 0 0-.3 .3zM79.3 185.3v.1M79.3 185.3h-.1l.1 .1M79.3 183.2h.5M79.3 185.1l.1 .1M79.3 185v.1M79.4 185.2l-.1 .1"/>
<path d="M79.4 185.2v-.1v.2M79.4 185.3l-.1 .1M79.4 183.5l-.2 .2M79.4 183.6l-.2 .2M79.4 183.7l-.2 .2M79.4 183.9l-.2 .1M79.4 184l-.2 .2M79.4 184.1l-.2 .2M79.4 184.3l-.2 .1M79.4 184.4l-.2 .2M79.5 184.6l.4 .1M79.5 184.6l.3 .1h-.1"/>
<path d="M79.5 184.6l.2 .1M79.6 185.1l-.4-.1 .1 .1M79.6 185.3h-.2M79.6 185.3h.1M79.6 185.1v.2M79.7 185.3l.1 .1M79.7 185.1h.2l-.2 .1M79.7 185.2l.1 .1M79.7 185.1h-.1M79.7 185.1v.1M79.7 185.1v.2M79.7 184.7h-.4l-.3 .2"/>
<path d="M79.7 184.7l.4 .2M79.8 185.3h.1l-.1 .1M79.8 185v.1M79.8 185.3v.1M79.8 184.6l.1 .1M79.9 183.3l-.1-.1a.38 .38 0 0 0-.6 .2M79.9 183.7h.1M79.9 183.8h.1M79.9 184.2h.1M79.9 184.3h.1M79.9 184.6h.1M79.9 184.6a.41 .41 0 0 0-.4-.2 .41 .41 0 0 0-.3 .3"/>
<path d="M79.9 184.3a.43 .43 0 0 0-.4-.2 .43 .43 0 0 0-.3 .3M79.9 184.2a.47 .47 0 0 0-.7 .1M79.9 183.8a.47 .47 0 0 0-.7 .1M79.9 183.7a.47 .47 0 0 0-.7 0M79.9 183.7a.43 .43 0 0 0-.4-.3 .43 .43 0 0 0-.3 .3M79.9 184.3a.44 .44 0 0 0-.7 .1M79.9 184.6a.43 .43 0 0 0-.4-.2 .43 .43 0 0 0-.3 .2M79.9 184.7v.1M113.1 197.5l-.9 .5M113.1 197v.5M113.1 197l-.9 .5v.5M113.3 196.8l-.2 .2"/>
<path d="M187.3 185l.8-.2a.56 .56 0 0 1 .6 .5 .85 .85 0 0 1-1.4-.2zM187.5 184.9l.4-.3 .6 .3M187.5 185.2h.2M187.6 184.6h.1M187.6 184.4h.1M187.6 184h.1M187.6 183.9h.1M187.6 183.7h.1M187.6 183.5h.1M187.6 183.8h.1M187.6 184.1v.1M187.6 184.3h.1"/>
<path d="M187.6 185.2h-.1M187.6 183.5a.43 .43 0 0 1 .4-.2 .43 .43 0 0 1 .4 .2l-.1 .1M187.6 184.3l.5-.2 .3 .3a.46 .46 0 0 0-.8 0zM187.6 183.9v.1a.45 .45 0 0 1 .8 0l-.2-.2zM187.6 183.8a.43 .43 0 0 1 .8 .1 .44 .44 0 0 0-.8 0zM187.7 184.8v-.2a.36 .36 0 0 1 .6 .2M187.7 183.2h.1M187.7 185.2h.2M187.7 185.1v.1M187.7 183.2l-.1 .3M187.7 183.2h.4l.2 .2M187.7 183.2l-.1 .1"/>
<path d="M187.8 183.2h.4M187.9 185.1v.4h.1M187.9 183.1l-.1 .1M187.9 183.1h.2l-.4 .1M187.9 185.1l-.4 .1M187.9 185.2h.1M187.9 185.1v.2M188 185.2v.3M188 185h.1M188 185l-.1 .1M188 185v.2M188 185v.3"/>
<path d="M188 185.3v.2M188.1 185.3h-.1M188.1 185.3h.3M188.1 185v.3M188.1 185l.1 .2M188.1 185v.1M188.2 185.2v.1M188.2 185.2l.2 .1M188.3 184.7a.36 .36 0 0 0-.4-.3 .36 .36 0 0 0-.3 .5M188.4 183.6h.1M188.4 184h.1M188.4 184.1h.1"/>
<path d="M188.4 184.4h.1M188.4 184.5h.1M188.4 184.5a.46 .46 0 0 0-.8 .1M188.4 184.3a.43 .43 0 0 0-.4-.3 .43 .43 0 0 0-.4 .3 .41 .41 0 0 1 .4-.3 .41 .41 0 0 1 .4 .3l-.1 .1M188.4 184.1a.43 .43 0 0 0-.4-.2 .43 .43 0 0 0-.4 .3M188.4 183.7a.43 .43 0 0 0-.4-.2 .43 .43 0 0 0-.4 .3M188.4 183.6a.46 .46 0 0 0-.8 .1M188.4 183.5a.41 .41 0 0 0-.4-.3 .41 .41 0 0 0-.4 .3M188.4 183.7a.46 .46 0 0 0-.8 .1M188.4 184.1a.44 .44 0 0 0-.8 0M188.4 184.6a.39 .39 0 0 0-.4-.2 .39 .39 0 0 0-.4 .4M188.4 183.7h.1"/>
<path d="M188.4 185.2v.1M133 208.5l.5-.2h.6l.5 .4a.95 .95 0 0 1-1.6 0zM133.1 216.3l.8-.2a.56 .56 0 0 1 .6 .5 .85 .85 0 0 1-1.5-.2zM133.2 216.2l.4-.2 .7 .2M133.4 215.9h.1M133.4 215.5h.1M133.4 215.3h.1M133.4 215.1h.1M133.4 214.9h.1M133.4 216.4v.1M133.4 215.7v.1M133.4 216.5h.1"/>
<path d="M133.4 216.4h.3M133.4 216.5l.2 .1M133.4 208.3l.4 .2 .4-.2a.39 .39 0 0 1-.4 .4 .39 .39 0 0 1-.4-.4zM133.4 215.5v.1a.42 .42 0 0 1 .3-.3 .42 .42 0 0 1 .5 .2l-.4-.2zM133.4 215.2a.43 .43 0 0 1 .8 .1 .44 .44 0 0 0-.8 0zM133.4 215.1a.41 .41 0 0 1 .4-.2 .41 .41 0 0 1 .4 .3 .43 .43 0 0 0-.4-.3 .43 .43 0 0 0-.4 .3zM133.5 216.1a.37 .37 0 0 1 .3-.2 .37 .37 0 0 1 .3 .2M133.5 214.5l-.1 .3M133.5 214.5h.4l.2 .2M133.5 214.5l-.1 .1M133.5 214.5h.1M133.5 216.4v.1"/>
<path d="M133.6 214.5h.4M133.6 214.5h.1M133.6 214.5l.2-.1-.3 .1M133.6 216.6h.1M133.6 216.4l.1 .2M133.7 216.6l.1 .1M133.7 216.5v.1M133.7 216.4h.1M133.8 216.3h.1l.3 .3M133.8 216.3l-.1 .3M133.8 216.3v.3M133.8 216.6v.1"/>
<path d="M133.8 216.6h.1M133.8 216.6h.2M133.9 216.3l-.1 .3M134 216.6h.2M134 216.5v.1M134.1 216a.34 .34 0 0 0-.4-.3 .34 .34 0 0 0-.2 .4M134.2 214.9h.1M134.2 215h.1M134.2 215.4h.1M134.2 215.5h.1M134.2 215.8h.1M134.2 215.9h.1"/>
<path d="M134.2 215.8a.46 .46 0 0 0-.8 .1M134.2 215.7a.43 .43 0 0 0-.4-.2 .43 .43 0 0 0-.4 .3M134.2 215.4a.46 .46 0 0 0-.8 .1M134.2 215a.46 .46 0 0 0-.8 .1M134.2 214.9a.46 .46 0 0 0-.8 0M134.2 214.7a.43 .43 0 0 0-.5-.2 .43 .43 0 0 0-.3 .3 .41 .41 0 0 1 .4-.3 .41 .41 0 0 1 .4 .3l-.1 .1M134.2 215a.43 .43 0 0 0-.4-.2 .43 .43 0 0 0-.4 .3M134.2 215.4a.43 .43 0 0 0-.4-.2 .43 .43 0 0 0-.4 .3M134.2 215.8a.43 .43 0 0 0-.4-.2 .43 .43 0 0 0-.4 .3M134.2 215.9a.39 .39 0 0 0-.5-.2 .39 .39 0 0 0-.3 .4M134.2 214.7v.1M134.2 215.7h.1"/>
<path d="M134.2 216.5v.1"/>
</g>
<path d="M133.8 145.6v6.2M79.6 176.9v6.2M188 176.9v6.2M133.8 208.2v6.2" fill="none" stroke="#000" stroke-width=".22" stroke-dasharray="6.3 1.3 1.3 1.3 1.3 1.3"/>
<path d="M79.6 147.5v27.6M188 147.5v27.6" fill="none" stroke="#000" stroke-width=".22" stroke-dasharray="6.3 1.3 1.3 1.3 1.3 1.3" stroke-dashoffset="2"/>
<path d="M133.8 116.2v27.9" fill="none" stroke="#000" stroke-width=".22" stroke-dasharray="6.3 1.3 1.3 1.3 1.3 1.3" stroke-dashoffset="1.9"/>
<text font-size="8.5" x="351.3" y="259">B</text>
<g font-size="8.1">
<text x="51.7" y="9.3">4</text>
<text x="159.7" y="9.3">3</text>
<text x="267.6" y="9.3">2</text>
<text x="375.6" y="9.3">1</text>
<text x="4" y="72.8">B</text>
<text x="423.1" y="72.8">B</text>
<text x="3.3" y="212.5">A</text>
<text x="422.4" y="212.5">A</text>
<text x="51.7" y="276">4</text>
<text x="159.7" y="276">3</text>
<text x="267.6" y="276">2</text>
<text x="375.6" y="276">1</text>
</g>
<text font-size="5.6" x="367.4" y="223.4">Functionland</text>
<text font-size="4.9" x="362" y="257">Functionland Box</text>
<g font-size="4.2">
<text x="113.5" y="174.2">8</text>
<text x="207.1" y="194">8</text>
<text x="54.4" y="205.4">8</text>
<text x="169.3" y="217">2</text>
<text x="144.9" y="240">8</text>
</g>
<g font-size="3.4">
<text x="350.2" y="229.5">TITLE:</text>
<text x="351.1" y="251.6">SIZE</text>
<text x="359.9" y="251.6">DWG. NO.</text>
<text x="408.9" y="251.7">REV</text>
<text x="351.2" y="265.2">SCALE: 1:2</text>
<text x="370.1" y="265.3">WEIGHT:</text>
<text x="396.9" y="265.2">SHEET 5 OF 5</text>
</g>
<text font-size="2.4" x="272.2" y="219.7">UNLESS OTHERWISE SPECIFIED:</text>
<g font-size="2.2">
<text x="327.8" y="220.1">NAME</text>
<text x="340.3" y="220.2">DATE</text>
<text x="271.9" y="225.3">DIMENSIONS ARE IN MILLIMETERS</text>
<text x="271.9" y="227.9">TOLERANCES:</text>
<text x="307.2" y="224.9">DRAWN</text>
<text x="271.9" y="230.6">FRACTIONAL</text>
<text x="271.9" y="233.2">ANGULAR: MACH</text>
<text x="294.9" y="233.2">BEND</text>
<text x="307.3" y="229.8">CHECKED</text>
<text x="271.9" y="235.9">TWO PLACE DECIMAL</text>
<text x="271.9" y="238.5">THREE PLACE DECIMAL</text>
<text x="307.2" y="234.5">ENG APPR.</text>
<text x="307.3" y="239.2">MFG APPR.</text>
<text x="307.3" y="243.9">Q.A.</text>
<text x="307.3" y="248.1">COMMENTS:</text>
</g>
<text font-size="2.1" x="275.5" y="265.1">DO NOT SCALE DRAWING</text>
<g font-size="2">
<text x="271.6" y="244.1">INTERPRET GEOMETRIC</text>
<text x="271.5" y="250.2">MATERIAL</text>
<text x="271.6" y="246.6">TOLERANCING PER:</text>
<text x="271.5" y="257">FINISH</text>
</g>
</svg>
